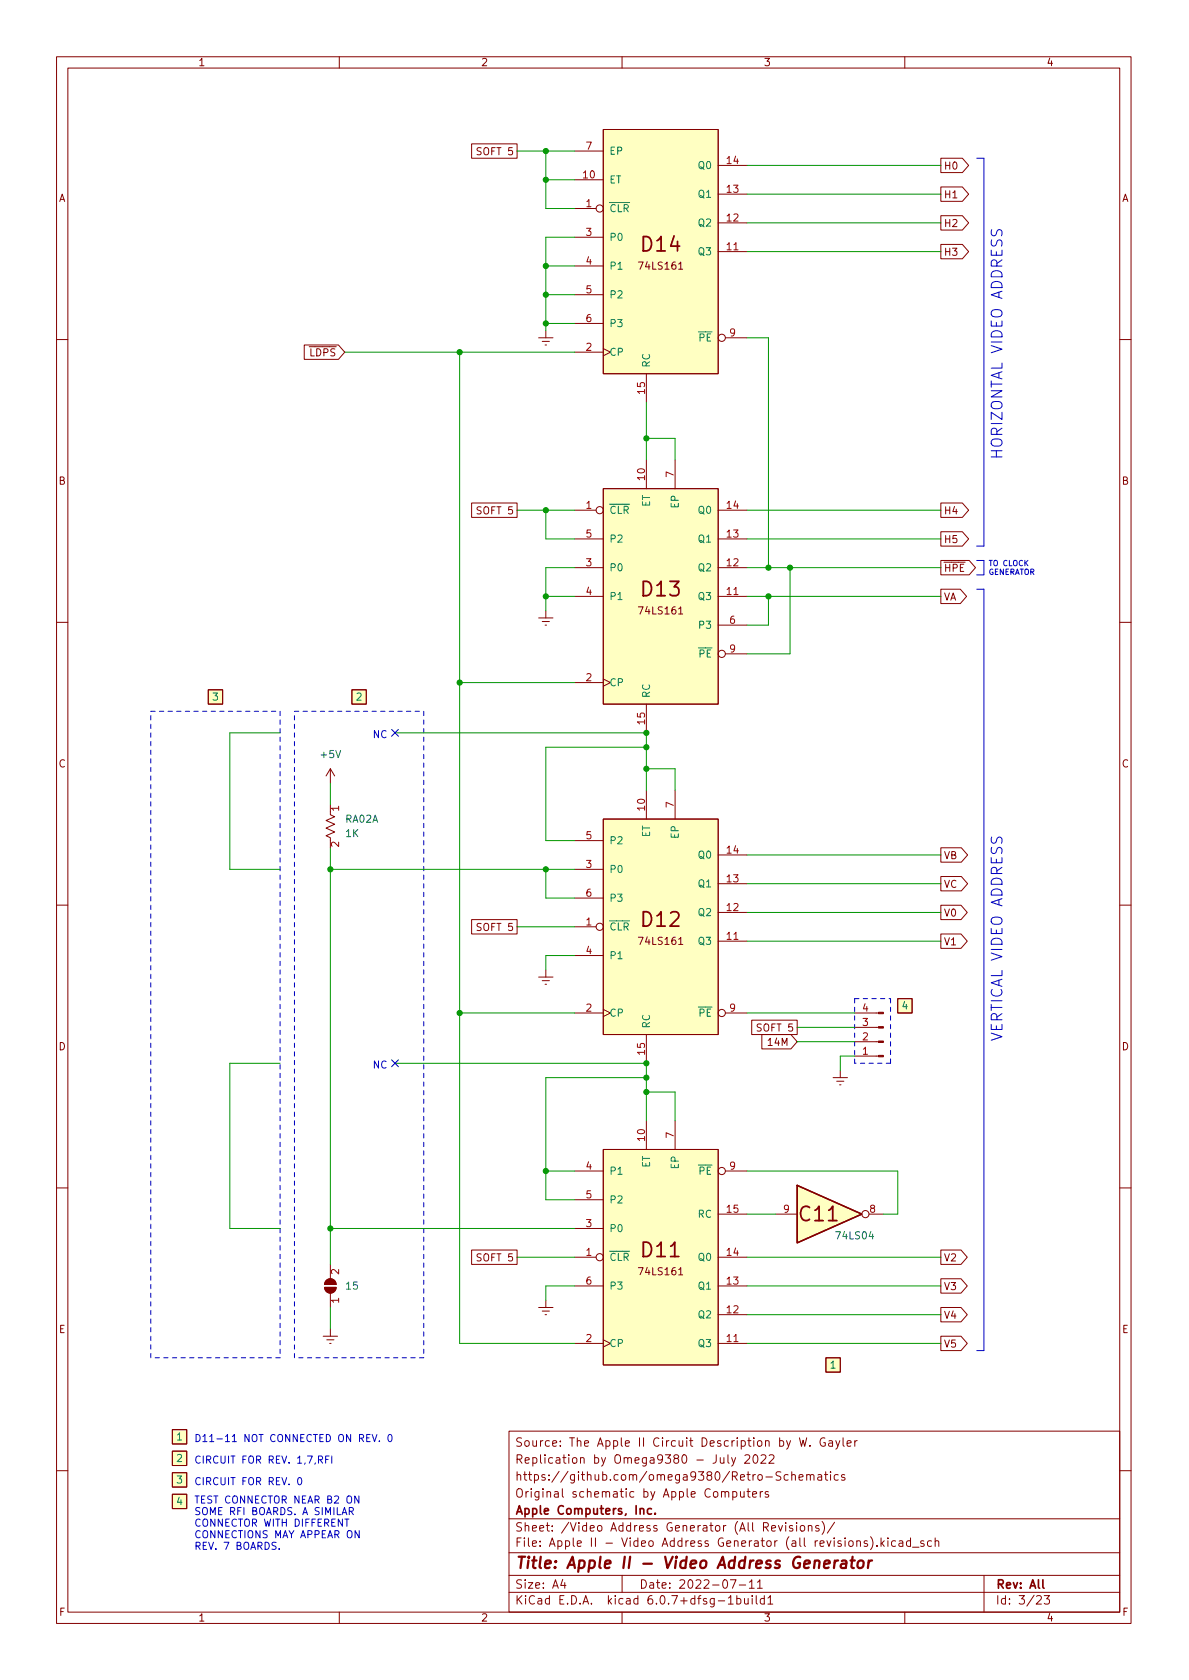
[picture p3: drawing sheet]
<svg xmlns="http://www.w3.org/2000/svg" width="210mm" height="297mm" viewBox="0 0 210 297" stroke-linecap="round" stroke-linejoin="round" font-family="sans-serif">
<g fill="none" stroke="#840000" stroke-width=".18">
<path d="M10 10h190v277h-190zM12 12h186v273h-186zM60 10v2M110 10v2M160 10v2M83.4 25.4h8v2.6h-8zM101.6 36.9h3.8M101.6 31.8h5.1M101.6 26.7h5.1M106.7 22.9h20.3v43.2h-20.3zM127 39.4h5.1M127 34.3h5.1"/>
<path d="M127 29.2h5.1M166.4 38.1h3.8l1.1 1.3-1.1 1.3h-3.8zM166.4 33.1h3.8l1.1 1.2-1.1 1.3h-3.8zM166.4 28h3.8l1.1 1.2-1.1 1.3h-3.8zM95.2 59.7h2.6M96.5 58.5v1.2M101.6 41.9h5.1M101.6 47h5.1M101.6 52.1h5.1M101.6 57.2h5.1M120 47.6h.7M127 44.5h5.1"/>
<path d="M128.3 59.7h3.8M166.4 43.2h3.8l1.1 1.3-1.1 1.3h-3.8zM10 60h2M53.8 61h6l1.2 1.3-1.2 1.2h-6zM95.9 60.4h1.3M96.4 61h.2M101.6 62.3h5.1M106.7 61.6l1.2 .7-1.2 .6M114.3 66.1v5.1M198 60h2M83.4 88.9h8v2.6h-8zM101.6 90.2h3.8"/>
<path d="M101.6 95.3h5.1M106.7 86.4h20.3v38.1h-20.3zM114.3 81.3v5.1M119.4 81.3v5.1M127 90.2h5.1M127 95.3h5.1M166.4 94h3.8l1.1 1.3-1.1 1.3h-3.8zM166.4 88.9h3.8l1.1 1.3-1.1 1.3h-3.8zM166.4 99.1h5l1.1 1.3-1.1 1.2h-5zM10 110h2M95.2 109.3h2.6M95.9 109.9h1.3"/>
<path d="M96.4 110.5h.2M96.5 108v1.3M101.6 105.4h5.1M101.6 100.4h5.1M120 108.6h.7M127 110.5h5.1M127 105.4h5.1M127 100.4h5.1M128.3 115.6h3.8M166.4 104.2h3.4l1.1 1.2-1.1 1.3h-3.4zM198 110h2M36.8 122h2.6v2.5h-2.6z"/>
<path d="M58.4 135.9v2.6M58.4 135.9l-.7 1.3M58.4 135.9l.8 1.3M62.2 122h2.6v2.5h-2.6zM101.6 120.7h5.1M106.7 120.1l1.2 .6-1.2 .6M114.3 124.5v5.1M114.3 139.7v5.1M119.4 139.7v5.1M58.4 143.5v.6l.8 .3-1.5 .7 1.5 .6-1.5 .7 1.5 .7-1.5 .7 .7 .3v.5M101.6 153.7h5.1M101.6 148.6h5.1"/>
<path d="M101.6 158.8h5.1M106.7 144.8h20.3v38.1h-20.3zM127 156.2h5.1M127 151.2h5.1M166.4 149.9h3.6l1.1 1.3-1.1 1.2h-3.6zM166.4 155h3.6l1.1 1.2-1.1 1.3h-3.6zM10 160h2M83.4 162.6h8v2.5h-8zM95.2 172.8h2.6M95.9 173.4h1.3M96.4 174h.2M96.5 171.5v1.3"/>
<path d="M101.6 179.1h5.1M101.6 163.9h3.8M101.6 168.9h5.1M106.7 178.5l1.2 .6-1.2 .6M120 167h.7M127 166.4h5.1M127 161.3h5.1M128.3 179.1h3.8M151.1 179.1h4.2M158.7 176.6h2.6v2.5h-2.6zM166.4 160.1h3.5l1.1 1.2-1.1 1.3h-3.5zM166.4 165.1h3.5l1.1 1.3-1.1 1.3h-3.5z"/>
<path d="M198 160h2M114.3 182.9v5.1M114.3 198.2v5M119.4 198.2v5M132.9 180.4h8.1v2.5h-8.1zM134.7 182.9h5.2l1.1 1.3-1.1 1.3h-5.2zM147.3 190.5h2.6M148 191.2h1.2M148.5 191.8h.2M148.6 189.3v1.2M151.1 181.6h4.2M151.1 184.2h4.2"/>
<path d="M151.1 186.7h4.2M10 210h2M101.6 217.2h5.1M101.6 207h5.1M101.6 212.1h5.1M106.7 203.2h20.3v38.1h-20.3zM127 214.7h5.1M128.3 207h3.8M137.2 214.7h3.8M153.7 214.7h2.5M198 210h2M57.1 236.3h2.6"/>
<path d="M57.4 227.6h2a1.02 1.02 0 0 1-1 1 1.02 1.02 0 0 1-1-1zM57.7 226.4a1.02 1.02 0 0 1 1.1-.2 1.02 1.02 0 0 1 .6 .9h-2zM57.8 236.9h1.3M58.3 237.5h.2M58.4 223.6v2.5M58.4 228.6v2.6M58.4 235v1.3M83.4 221h8v2.6h-8zM95.2 231.2h2.6M95.9 231.8h1.3M96.4 232.4h.2M96.5 229.9v1.3"/>
<path d="M101.6 237.5h5.1M101.6 222.3h3.8M101.6 227.4h5.1M106.7 236.9l1.2 .6-1.2 .7M120 225.4h.7M127 237.5h5.1M127 222.3h5.1M127 232.4h5.1M127 227.4h5.1M166.4 226.1h3.5l1.1 1.3-1.1 1.2h-3.5zM166.4 221h3.5l1.1 1.3-1.1 1.3h-3.5zM166.4 231.2h3.5l1.1 1.2-1.1 1.3h-3.5z"/>
<path d="M166.4 236.3h3.5l1.1 1.2-1.1 1.3h-3.5zM30.5 252.8h2.5v2.5h-2.5zM30.5 256.6h2.5v2.5h-2.5zM90 253h108v32h-108zM127.4 257.7v.9l.4 .1 .2-.1M128 257.7v1M128.7 257.2v1.3l.2 .2M129.4 257.7l.3 1M130.1 257.7l-.5 1.4-.2 .1M131.7 257.4l.6-.2 .2 .2 .1 .2-.9 1.1h.9M133.3 257.4l.2-.2a.81 .81 0 0 1 .6 .6 .81 .81 0 0 1-.3 .8l-.1 .1a.81 .81 0 0 1-.4-1.3zM134.6 257.4l.6-.2 .2 .2v.2l-.9 1.1h.9"/>
<path d="M136 257.4l.6-.2 .2 .2 .1 .2-1 1.1h1M141.4 254.2l.3 1.5 .3-1.1 .3 1.1 .4-1.5M143.2 255.6v.1M145.9 254.3a.74 .74 0 0 0-.9 .5 .74 .74 0 0 0 .5 .9l.4-.1v-.5h-.2M146 240.1h2.6v2.5h-2.6zM146.6 254.8h.6v.9M147.2 255.1h-.5a.29 .29 0 0 0-.2 .3 .29 .29 0 0 0 .2 .3l.5-.1M147.8 254.7l.4 1M148.5 254.7l-.5 1.4-.2 .1M149.1 254.2v1.3l.2 .2M149.8 255.2l.7-.1-.1-.3-.4-.1-.2 .2 .1 .7h.5M151.2 254.7v1"/>
<path d="M151.6 254.7l-.3 .1-.1 .2M10 260h2M30.5 260.4h2.5v2.5h-2.5zM30.5 264.2h2.5v2.5h-2.5zM90 278.5h108M90 274.5h108M90 268.5h108M99.5 279.2l-.3 1.1h.9M99.9 279.8v1M110 278.5v3M128.2 263.9l.2-.2 .4 .1 .1 .9M129.2 279.3h1l-.7 1.5"/>
<path d="M129.6 263.8l.4-.1 .3 .3v.4l-.1 .2h-.6M129.6 263.7v1.5M130.9 263.7l.1 .9 .4 .1 .2-.1M131.6 263.7v1M132.1 263.7h.6M132.3 263.2v1.3l.4 .2M132.5 279.7l.4-.4v1.5M133.1 264.2l.7-.1-.1-.3-.4-.1-.2 .2 .1 .7h.5M133.9 279.7l.5-.4v1.5M134.4 263.7v1M134.9 263.7l-.3 .1-.2 .2M135.9 263.8l-.4-.1-.2 .2 .1 .2 .5 .2v.3h-.6"/>
<path d="M136.4 270.2l.8-.1-.1-.3-.4-.1-.3 .2 .1 .7h.6M137.7 269.7l.3 1 .4-1M138.1 260.3l-.6-.1-.2 .2v.4l.6 .3 .2 .3-.3 .3-.6-.1M138.9 269.2v.2M138.9 269.7v1M139.4 260.8l-.5-.1-.2 .3v.4l.1 .2h.6M140 260.9l.2-.2 .4 .1 .1 .9M140 260.2v1.5M140.2 269.8l-.4-.1-.2 .2 .1 .2 .5 .2v.3h-.6M140.9 269.2v.2M140.9 269.7v1M141.3 261.2l.7-.1-.1-.3-.4-.1-.2 .2 .1 .7h.5"/>
<path d="M141.6 269.9l.2-.2 .4 .2 .1 .5-.1 .2-.4 .1-.2-.1zM142.7 260.9l.2-.2 .3 .1 .1 .9M142.7 260.7v1M142.9 269.9l.3-.2 .3 .1 .1 .9M142.9 269.7v1M143.3 260.9l.2-.2 .4 .1v.9M144.7 260.8h.5l.1 .9M144.8 269.8l-.4-.1-.2 .2 .1 .2 .5 .2v.3h-.6M145.3 261.1h-.5a.29 .29 0 0 0-.2 .3 .29 .29 0 0 0 .2 .3l.5-.1M145.4 269a1.72 1.72 0 0 1 0 2.3M145.8 260.7h.6M146 260.2v1.3l.4 .2"/>
<path d="M146.9 260.2v.2M146.9 260.7v1M147.6 269.1l-1.3 2M148.2 260.8l-.4-.1-.3 .3v.4l.2 .2h.5M149.4 260.8l-.4-.1-.2 .2 .1 .2 .5 .2v.3h-.6M151.5 272.6l.2-.2 .4 .1 .1 .9M151.5 272.4v1M153.4 272.5l-.4-.1-.2 .2 .1 .2 .5 .2v.3h-.6M153.9 271.7a1.72 1.72 0 0 1 0 2.3M155.1 273.3v.1M155.8 271.9v1.5M155.9 272.8l.5 .6"/>
<path d="M156.4 272.4l-.6 .6M157 271.9v.2M157 272.4v1M158.4 272.5l-.5-.1-.2 .3v.4l.1 .2h.6M159 272.5h.6l.1 .9M159.7 272.8h-.5a.29 .29 0 0 0-.3 .3 .29 .29 0 0 0 .3 .3l.5-.1M161 272.5l-.4-.1-.3 .3v.4l.1 .2h.6M161 271.9v1.5M161.4 273.6h1.1M163.4 272.5l-.4-.1-.2 .2 .1 .2 .5 .2v.3h-.6M164.7 272.5l-.4-.1-.3 .3v.4l.2 .2h.5M165.4 272.6l.2-.2 .3 .1 .1 .9"/>
<path d="M165.4 271.9v1.5M174 278.5v6.5M198 260h2M60 285v2M90 281.5h108M110 285v2M127 283h1.2M128.8 282.5l.4-.4v1.5M128.8 283.6h.9M130.3 282.7l.4-.1 .3 .3v.4l-.1 .2h-.6M130.3 282.1v1.5M130.7 280.2h1.2"/>
<path d="M131.7 282.6v.9l.4 .1 .2-.1M132.3 282.6v1M132.5 280.8h.9M133 282.1v.2M133 282.6v1M133.7 282.1v1.3l.2 .2M133.9 280.8h.9M135.2 282.7l-.5-.1-.3 .3v.4l.2 .2h.6M135.2 282.1v1.5M135.8 282.5l.4-.4v1.5M135.8 283.6h.9M160 285v2"/>
<path d="M183.3 282.3l.6-.2 .2 .2 .1 .2-1 1.1h1M184.7 282.1h.9l-.5 .6 .4 .1v.7l-.2 .1h-.4l-.2-.1"/>
<circle cx="106" cy="36.9" r=".63"/>
<circle cx="127.6" cy="59.7" r=".63"/>
<circle cx="106" cy="90.2" r=".63"/>
<circle cx="127.6" cy="115.6" r=".63"/>
<circle cx="106" cy="163.9" r=".63"/>
<circle cx="127.6" cy="179.1" r=".63"/>
<circle cx="127.6" cy="207" r=".63"/>
<circle cx="153" cy="214.7" r=".63"/>
<circle cx="106" cy="222.3" r=".63"/>
</g>
<path d="M113.2 266.9l.2-.2 .4 .1v.9M115.2 266.8l-.4-.1-.3 .3v.4l.1 .2h.6M115.8 267.6v.1M184.4 279.3v1.3l.2 .2" fill="none" stroke="#840000" stroke-width=".3"/>
<path d="M145.7 276.6l1-.2v-.4l-.2-.1-.6 .1-.2 1 .2 .2 .6-.1M147.6 275.9l-.1 1.3M148.2 275.9l-.4 .1-.2 .3M148.9 276l.2-.1 .5 .1v1.2M149.7 276.4l-.7 .1a.4 .4 0 0 0-.3 .3 .4 .4 0 0 0 .2 .4l.7-.1M150.4 275.9h.8M150.8 275.2l-.2 1.8v.1l.4 .1M151.8 276.1a.52 .52 0 0 1 .5-.2 .52 .52 0 0 1 .4 .4v.6a.55 .55 0 0 1-.6 .4 .55 .55 0 0 1-.5-.4zM153.6 275.9l-.1 1.3M154.2 275.9l-.4 .1-.2 .3" fill="none" stroke="#840000" stroke-width=".4"/>
<g fill="#ffffc2" stroke="#ffffc2" stroke-width=".18">
<path d="M106.7 203.2h20.3v38.1h-20.3z"/>
<path d="M106.7 22.9h20.3v43.2h-20.3z"/>
<path d="M146 240.1h2.6v2.5h-2.6z"/>
<path d="M141 209.6l11.4 5.1-11.4 5z"/>
<path d="M62.2 122h2.6v2.5h-2.6z"/>
<path d="M158.7 176.6h2.6v2.5h-2.6z"/>
<path d="M30.5 260.4h2.5v2.5h-2.5z"/>
<path d="M106.7 86.4h20.3v38.1h-20.3z"/>
<path d="M30.5 252.8h2.5v2.5h-2.5z"/>
<path d="M30.5 264.2h2.5v2.5h-2.5z"/>
<path d="M30.5 256.6h2.5v2.5h-2.5z"/>
<path d="M36.8 122h2.6v2.5h-2.6z"/>
<path d="M106.7 144.8h20.3v38.1h-20.3z"/>
</g>
<path d="M141 209.6l11.4 5.1-11.4 5z" fill="none" stroke="#840000" stroke-width=".25"/>
<g fill="#840000" stroke="#840000" stroke-width=".18">
<path d="M155.3 179h.9v.2h-.9z"/>
<path d="M155.3 181.5h.9v.3h-.9z"/>
<path d="M155.3 184.1h.9v.2h-.9z"/>
<path d="M155.3 186.6h.9v.3h-.9z"/>
<path d="M57.4 227.6h2a1.02 1.02 0 0 1-1 1 1.02 1.02 0 0 1-1-1z"/>
<path d="M57.7 226.4a1.02 1.02 0 0 1 1.1-.2 1.02 1.02 0 0 1 .6 .9h-2z"/>
</g>
<g fill="none" stroke="#0000c2" stroke-width=".18">
<path d="M172.7 28h1.3v68.6h-1.3M175.4 40.6l-.1 .3 .1 .6a.45 .45 0 0 0 .4 .2 .45 .45 0 0 0 .4-.4 .69 .69 0 0 1 .4-.7l.4 .1 .2 .3-.1 .7M172.7 99.1h1.3v2.5h-1.3M172.7 104.2h1.3v134.6h-1.3M57.6 258h.4M58.2 257.4h-.6v1.3M58.7 257.4v1.3M65.8 253.6l.4 1.3 .5-1.3M67.1 254.8v.1M68.8 253.7l.1-.1a.68 .68 0 0 1 .4 .7 .68 .68 0 0 1-.4 .6 .84 .84 0 0 1-.1-1.2zM48.8 272.7h-.5l-.1 .1v.4l.5 .2 .1 .3-.2 .2h-.5M49.4 273.8v.1"/>
<path d="M52.8 261.4l.1-.2a.68 .68 0 0 1 .5 .7 .68 .68 0 0 1-.5 .6l-.1-.1-.2-.4zM60.5 267.8l.4-1.3 .4 1.3M60.6 267.4h.6M61.8 267.2l.6-.1 .1-.1-.1-.3-.6-.2v1.3M62.1 267.2l.4 .6M63.5 264.5v1.3l-.8-1.3v1.3M63.5 270.6v1.3l-.7-1.3v1.3"/>
</g>
<path d="M26.7 125.8h22.8M49.5 125.8v114.3M52.1 125.8h22.8M74.9 125.8v114.3M151.1 176.6v11.4M151.1 176.6h6.4M157.5 176.6v11.4M157.5 188h-6.4M26.7 240.1v-114.3M49.5 240.1h-22.8M52.1 240.1v-114.3M74.9 240.1h-22.8" fill="none" stroke="#0000c2" stroke-width=".18" stroke-dasharray=".8 .8"/>
<g fill="none" stroke="#009600" stroke-width=".18">
<path d="M91.4 26.7h10.2M96.5 26.7v10.2h5.1M96.5 31.8h5.1M132.1 39.4h34.3M132.1 29.2h34.3M132.1 34.3h34.3M96.5 52.1h5.1M96.5 47h5.1M96.5 57.2h5.1M101.6 41.9h-5.1v16.6M132.1 44.5h34.3M132.1 59.7h3.8v40.7"/>
<path d="M61 62.3h40.6M81.3 62.3v175.2h20.3M114.3 71.2v10.1M114.3 77.5h5.1v3.8M91.4 90.2h10.2M96.5 90.2v5.1h5.1M132.1 95.3h34.3M132.1 90.2h34.3M96.5 105.4h5.1M101.6 100.4h-5.1v7.6M132.1 100.4h34.3M132.1 105.4h34.3"/>
<path d="M135.9 105.4v5.1h-3.8M139.7 100.4v15.2h-7.6M49.5 129.6h-8.9v24.1h8.9M58.4 138.5v3.8M69.8 129.6h44.5v10.1M81.3 120.7h20.3M114.3 132.1h-17.8v16.5h5.1M114.3 135.9h5.1v3.8M58.4 149.9v73.7M58.4 153.7h43.2M96.5 153.7v5.1h5.1M132.1 156.2h34.3"/>
<path d="M132.1 151.2h34.3M81.3 179.1h20.3M91.4 163.9h10.2M101.6 168.9h-5.1v2.6M132.1 166.4h34.3M132.1 161.3h34.3M132.1 179.1h19M49.5 188h-8.9v29.2h8.9M69.8 188h44.5v10.2M114.3 190.5h-17.8v21.6h5.1M114.3 193.1h5.1v5.1M141 181.6h10.1"/>
<path d="M141 184.2h10.1M151.1 186.7h-2.5v2.6M58.4 217.2h43.2M96.5 207h5.1M132.1 207h26.6v7.7h-2.5M132.1 214.7h5.1M58.4 231.2v3.8M91.4 222.3h10.2M101.6 227.4h-5.1v2.5M132.1 237.5h34.3M132.1 227.4h34.3M132.1 222.3h34.3"/>
<path d="M132.1 232.4h34.3"/>
</g>
<path d="M69.2 129l1.3 1.2M70.5 129l-1.3 1.2M69.2 187.4l1.3 1.2M70.5 187.4l-1.3 1.2" fill="none" stroke="#000084" stroke-width=".18"/>
<g fill="#009600" stroke="#009600" stroke-width=".18">
<circle cx="58.4" cy="153.7" r=".46"/>
<circle cx="96.5" cy="153.7" r=".46"/>
<circle cx="81.3" cy="179.1" r=".46"/>
<circle cx="96.5" cy="90.2" r=".46"/>
<circle cx="81.3" cy="62.3" r=".46"/>
<circle cx="96.5" cy="47" r=".46"/>
<circle cx="96.5" cy="57.2" r=".46"/>
<circle cx="96.5" cy="52.1" r=".46"/>
<circle cx="96.5" cy="31.8" r=".46"/>
<circle cx="114.3" cy="188" r=".46"/>
<circle cx="114.3" cy="193.1" r=".46"/>
<circle cx="96.5" cy="207" r=".46"/>
<circle cx="139.7" cy="100.4" r=".46"/>
<circle cx="135.9" cy="105.4" r=".46"/>
<circle cx="135.9" cy="100.4" r=".46"/>
<circle cx="114.3" cy="132.1" r=".46"/>
<circle cx="114.3" cy="135.9" r=".46"/>
<circle cx="96.5" cy="105.4" r=".46"/>
<circle cx="114.3" cy="129.6" r=".46"/>
<circle cx="81.3" cy="120.7" r=".46"/>
<circle cx="114.3" cy="190.5" r=".46"/>
<circle cx="58.4" cy="217.2" r=".46"/>
<circle cx="96.5" cy="26.7" r=".46"/>
<circle cx="114.3" cy="77.5" r=".46"/>
</g>
<g font-size="3.5" fill="#840000">
<text x="113.6" y="44.5">D14</text>
<text x="113.6" y="105.4">D13</text>
<text x="113.6" y="163.9">D12</text>
<text x="141.5" y="215.9">C11</text>
<text x="113.6" y="222.3">D11</text>
</g>
<text font-size="2.8" fill="#840000" x="91" y="277.3">Title: Apple II - Video Address Generator</text>
<g font-size="2.7" fill="#0000c2">
<text x="177.3" y="81.3" transform="rotate(-90 177.3 81.3)">HORIZONTAL VIDEO ADDRESS</text>
<text x="177.3" y="184.2" transform="rotate(-90 177.3 184.2)">VERTICAL VIDEO ADDRESS</text>
</g>
<g font-size="2.1" fill="#840000">
<text x="91" y="255.8">Source: The Apple II Circuit Description by W. Gayler</text>
<text x="91" y="261.8">https://github.com/omega9380/Retro-Schematics</text>
<text x="91" y="258.8">Replication by Omega9380 - July 2022</text>
<text x="91" y="267.8">Apple Computers, Inc.</text>
<text x="91" y="264.8">Original schematic by Apple Computers</text>
<text x="91" y="273.5">File: Apple II - Video Address Generator (all revisions).kicad_sch</text>
<text x="91" y="270.8">Sheet: /Video Address Generator (All Revisions)/</text>
<text x="91" y="280.9">Size: A4</text>
<text x="113" y="280.9">Date: 2022-07-11</text>
<text x="176" y="280.9">Rev: All</text>
<text x="91" y="283.7">KiCad E.D.A. kicad 6.0.7+dfsg-1build1</text>
<text x="176" y="283.7">Id: 3/23</text>
</g>
<g font-size="1.8" fill="#840000">
<text x="35" y="11.7">1</text>
<text x="85" y="11.7">2</text>
<text x="135" y="11.7">3</text>
<text x="185" y="11.7">4</text>
<text x="84.8" y="27.4">SOFT 5</text>
<text x="166.8" y="30">H0</text>
<text x="10.3" y="35.7">A</text>
<text x="166.8" y="35.1">H1</text>
<text x="198.4" y="35.7">A</text>
<text x="166.8" y="40.1">H2</text>
<text x="113.3" y="47.7">74LS161</text>
<text x="166.8" y="45.2">H3</text>
<text x="53.4" y="63">~{LDPS}</text>
<text x="10.3" y="85.7">B</text>
<text x="198.4" y="85.7">B</text>
<text x="84.8" y="90.9">SOFT 5</text>
<text x="166.8" y="90.9">H4</text>
<text x="166.8" y="96">H5</text>
<text x="166.8" y="101.1">~{HPE}</text>
<text x="166.8" y="106.2">VA</text>
<text x="113.3" y="108.6">74LS161</text>
<text x="10.3" y="135.7">C</text>
<text x="198.4" y="135.7">C</text>
<text x="166.8" y="151.9">VB</text>
<text x="166.8" y="157">VC</text>
<text x="84.8" y="164.6">SOFT 5</text>
<text x="113.3" y="167">74LS161</text>
<text x="166.8" y="162.1">V0</text>
<text x="166.8" y="167.1">V1</text>
<text x="10.3" y="185.7">D</text>
<text x="134.3" y="182.4">SOFT 5</text>
<text x="136.1" y="184.9">14M</text>
<text x="198.4" y="185.7">D</text>
<text x="84.8" y="223">SOFT 5</text>
<text x="113.3" y="225.5">74LS161</text>
<text x="166.8" y="223">V2</text>
<text x="166.8" y="228.1">V3</text>
<text x="166.8" y="233.2">V4</text>
<text x="10.4" y="235.7">E</text>
<text x="166.8" y="238.3">V5</text>
<text x="198.4" y="235.7">E</text>
<text x="10.4" y="285.7">F</text>
<text x="35" y="286.7">1</text>
<text x="85" y="286.7">2</text>
<text x="135" y="286.7">3</text>
<text x="185" y="286.7">4</text>
<text x="198.5" y="285.7">F</text>
</g>
<g font-size="1.8" fill="#a90000">
<text x="103.6" y="26.5">7</text>
<text x="128.6" y="29">14</text>
<text x="103.2" y="31.5">10</text>
<text x="128.6" y="34.1">13</text>
<text x="103.6" y="36.6">1</text>
<text x="103.6" y="41.7">3</text>
<text x="128.6" y="39.2">12</text>
<text x="103.6" y="46.8">4</text>
<text x="128.6" y="44.2">11</text>
<text x="103.6" y="51.9">5</text>
<text x="103.6" y="56.9">6</text>
<text x="129" y="59.5">9</text>
<text x="103.6" y="62">2</text>
<text x="114" y="69.6" transform="rotate(-90 114 69.6)">15</text>
<text x="103.6" y="90">1</text>
<text x="114" y="84.8" transform="rotate(-90 114 84.8)">10</text>
<text x="119.1" y="84.3" transform="rotate(-90 119.1 84.3)">7</text>
<text x="128.6" y="90">14</text>
<text x="103.6" y="95">5</text>
<text x="128.6" y="95">13</text>
<text x="103.6" y="100.1">3</text>
<text x="128.6" y="100.1">12</text>
<text x="103.6" y="105.2">4</text>
<text x="128.6" y="105.2">11</text>
<text x="129" y="110.3">6</text>
<text x="129" y="115.4">9</text>
<text x="103.6" y="120.4">2</text>
<text x="114" y="128" transform="rotate(-90 114 128)">15</text>
<text x="59.9" y="143.4" transform="rotate(-90 59.9 143.4)">1</text>
<text x="114" y="143.3" transform="rotate(-90 114 143.3)">10</text>
<text x="119.1" y="142.8" transform="rotate(-90 119.1 142.8)">7</text>
<text x="59.9" y="149.8" transform="rotate(-90 59.9 149.8)">2</text>
<text x="103.6" y="148.4">5</text>
<text x="103.6" y="153.5">3</text>
<text x="128.6" y="156">13</text>
<text x="128.6" y="150.9">14</text>
<text x="103.6" y="158.5">6</text>
<text x="128.6" y="161.1">12</text>
<text x="103.6" y="163.6">1</text>
<text x="128.6" y="166.2">11</text>
<text x="103.6" y="168.7">4</text>
<text x="103.6" y="178.9">2</text>
<text x="129" y="178.9">9</text>
<text x="152.5" y="178.9">4</text>
<text x="152.5" y="183.9">2</text>
<text x="152.5" y="181.4">3</text>
<text x="114" y="186.4" transform="rotate(-90 114 186.4)">15</text>
<text x="152.5" y="186.5">1</text>
<text x="114" y="201.7" transform="rotate(-90 114 201.7)">10</text>
<text x="119.1" y="201.2" transform="rotate(-90 119.1 201.2)">7</text>
<text x="103.6" y="206.8">4</text>
<text x="129" y="206.8">9</text>
<text x="103.6" y="211.9">5</text>
<text x="128.6" y="214.4">15</text>
<text x="138.6" y="214.4">9</text>
<text x="153.8" y="214.4">8</text>
<text x="103.6" y="217">3</text>
<text x="59.9" y="225.3" transform="rotate(-90 59.9 225.3)">2</text>
<text x="103.6" y="222">1</text>
<text x="103.6" y="227.1">6</text>
<text x="128.6" y="227.1">13</text>
<text x="128.6" y="222">14</text>
<text x="59.9" y="230.4" transform="rotate(-90 59.9 230.4)">1</text>
<text x="128.6" y="232.2">12</text>
<text x="103.6" y="237.3">2</text>
<text x="128.6" y="237.3">11</text>
</g>
<g font-size="1.8" fill="#006464">
<text x="107.7" y="27.3">EP</text>
<text x="123.6" y="29.9">Q0</text>
<text x="107.7" y="32.4">ET</text>
<text x="123.6" y="35">Q1</text>
<text x="107.7" y="37.5">~{CLR}</text>
<text x="123.6" y="40">Q2</text>
<text x="107.7" y="42.6">P0</text>
<text x="107.7" y="47.7">P1</text>
<text x="123.6" y="45.1">Q3</text>
<text x="107.7" y="52.7">P2</text>
<text x="107.7" y="57.8">P3</text>
<text x="107.7" y="62.9">CP</text>
<text x="114.9" y="65.1" transform="rotate(-90 114.9 65.1)">RC</text>
<text x="122.2" y="60.4">~{PE}</text>
<text x="114.9" y="89.7" transform="rotate(-90 114.9 89.7)">ET</text>
<text x="120" y="89.8" transform="rotate(-90 120 89.8)">EP</text>
<text x="107.7" y="90.8">~{CLR}</text>
<text x="107.7" y="95.9">P2</text>
<text x="123.6" y="95.9">Q1</text>
<text x="123.6" y="90.8">Q0</text>
<text x="107.7" y="101">P0</text>
<text x="123.6" y="101">Q2</text>
<text x="107.7" y="106.1">P1</text>
<text x="123.6" y="106.1">Q3</text>
<text x="123.8" y="111.2">P3</text>
<text x="122.2" y="116.2">~{PE}</text>
<text x="37.6" y="123.9">3</text>
<text x="63" y="123.9">2</text>
<text x="107.7" y="121.3">CP</text>
<text x="114.9" y="123.5" transform="rotate(-90 114.9 123.5)">RC</text>
<text x="56.8" y="134">+5V</text>
<text x="61.1" y="145.5">RA02A</text>
<text x="61.1" y="148">1K</text>
<text x="107.7" y="149.3">P2</text>
<text x="114.9" y="148.1" transform="rotate(-90 114.9 148.1)">ET</text>
<text x="120" y="148.2" transform="rotate(-90 120 148.2)">EP</text>
<text x="107.7" y="154.3">P0</text>
<text x="123.6" y="151.8">Q0</text>
<text x="107.7" y="159.4">P3</text>
<text x="123.6" y="162">Q2</text>
<text x="123.6" y="156.9">Q1</text>
<text x="107.7" y="164.5">~{CLR}</text>
<text x="123.6" y="167">Q3</text>
<text x="107.7" y="169.6">P1</text>
<text x="107.7" y="179.7">CP</text>
<text x="122.2" y="179.7">~{PE}</text>
<text x="159.5" y="178.5">4</text>
<text x="114.9" y="181.9" transform="rotate(-90 114.9 181.9)">RC</text>
<text x="107.7" y="207.7">P1</text>
<text x="114.9" y="206.5" transform="rotate(-90 114.9 206.5)">ET</text>
<text x="120" y="206.6" transform="rotate(-90 120 206.6)">EP</text>
<text x="122.2" y="207.7">~{PE}</text>
<text x="107.7" y="212.8">P2</text>
<text x="123.4" y="215.3">RC</text>
<text x="107.7" y="217.8">P0</text>
<text x="148" y="219.1">74LS04</text>
<text x="107.7" y="222.9">~{CLR}</text>
<text x="123.6" y="222.9">Q0</text>
<text x="61.3" y="228">15</text>
<text x="107.7" y="228">P3</text>
<text x="123.6" y="233.1">Q2</text>
<text x="123.6" y="228">Q1</text>
<text x="107.7" y="238.2">CP</text>
<text x="123.6" y="238.2">Q3</text>
<text x="146.8" y="242">1</text>
<text x="31.3" y="254.7">1</text>
<text x="31.3" y="262.3">3</text>
<text x="31.3" y="258.5">2</text>
<text x="31.3" y="266.1">4</text>
</g>
<g font-size="1.8" fill="#0000c2">
<text x="66" y="130.5">NC</text>
<text x="66" y="188.9">NC</text>
<text x="34.3" y="255">D11-11 NOT CONNECTED ON REV. 0</text>
<text x="34.3" y="262.6">CIRCUIT FOR REV. 0</text>
<text x="34.3" y="258.8">CIRCUIT FOR REV. 1,7,RFI</text>
<text x="34.3" y="265.8">TEST CONNECTOR NEAR B2 ON</text>
<text x="34.3" y="267.9">SOME RFI BOARDS. A SIMILAR</text>
<text x="34.3" y="269.9">CONNECTOR WITH DIFFERENT</text>
<text x="34.3" y="272">CONNECTIONS MAY APPEAR ON</text>
<text x="34.3" y="274">REV. 7 BOARDS.</text>
</g>
<g font-size="1.3" fill="#0000c2">
<text x="174.8" y="100.1">TO CLOCK</text>
<text x="174.8" y="101.6">GENERATOR</text>
</g>
</svg>
